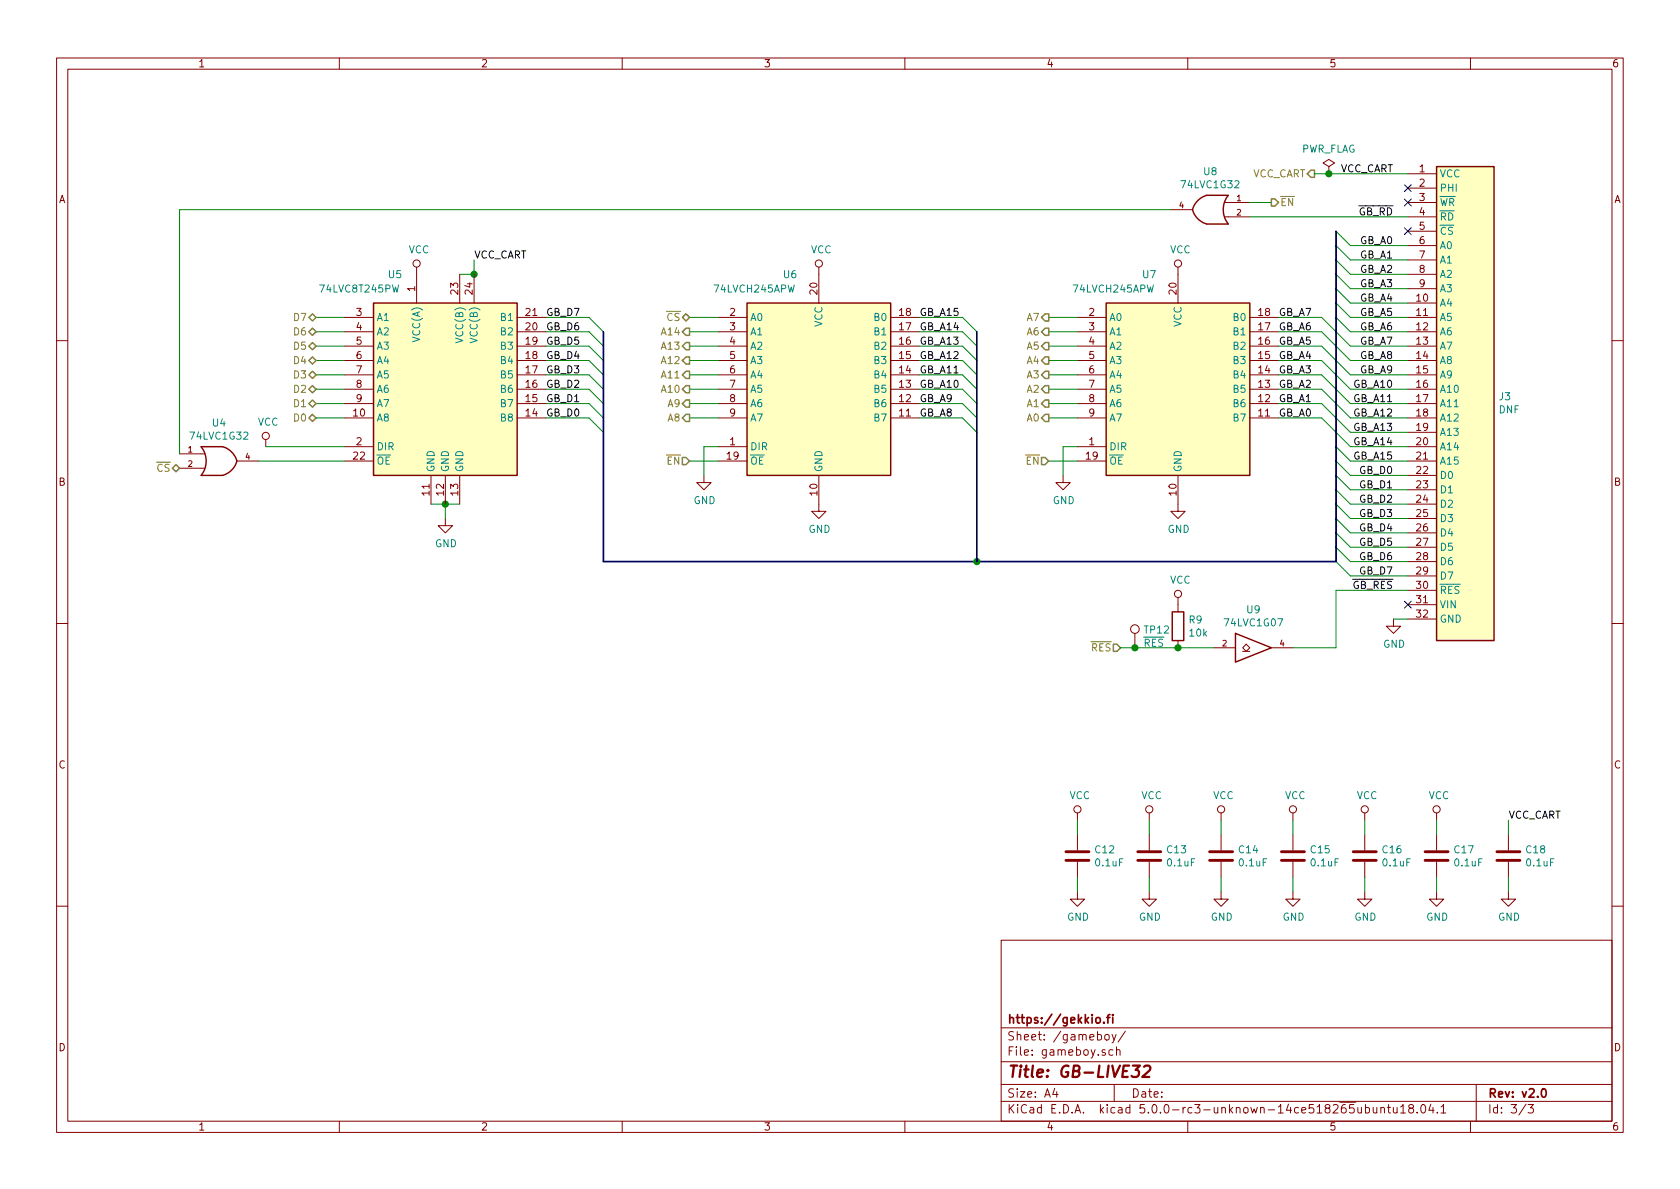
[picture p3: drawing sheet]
<svg xmlns="http://www.w3.org/2000/svg" width="297mm" height="210mm" viewBox="0 0 297 210" stroke-linecap="round" stroke-linejoin="round" font-family="sans-serif">
<g fill="none" stroke="#840000" stroke-width=".18">
<path d="M10 10.3h277v189.9h-277zM12 12.2h273v186.1h-273zM60 10.3v1.9M110 10.3v1.9M160 10.3v1.9M210 10.3v1.9M260 10.3v1.9M207 37.1h3.8M216.5 35.8h4.5M216.5 38.3h4.5M234.9 29.5l1.1-.7-1.1-.6-1 .6 1 .7v1.2M234.9 30.7h.1"/>
<path d="M248.9 30.7h5.1M248.9 33.3h5.1M248.9 35.8h5.1M248.9 38.3h5.1M61 56.1h5M61 58.7h5M73.7 47.2v6.4M81.3 48.5v5.1M83.8 48.5v5.1M91.4 56.1h5.1M91.4 58.7h5.1M127 56.1h5.1"/>
<path d="M127 58.7h5.1M144.8 47.2v6.4M157.5 56.1h5.1M157.5 58.7h5.1M190.5 56.1h5.1M190.5 58.7h5.1M208.3 47.2v6.4M221 56.1h5.1M221 58.7h5.1M248.9 53.6h5.1M248.9 56.1h5.1M248.9 58.7h5.1"/>
<path d="M248.9 40.9h5.1M248.9 43.4h5.1M248.9 46h5.1M248.9 48.5h5.1M248.9 51h5.1M10 60.2h2M47 77.7v1.3M61 61.2h5M61 63.7h5M61 66.3h5M61 68.8h5M61 71.4h5"/>
<path d="M61 73.9h5M61 79h5M91.4 61.2h5.1M91.4 63.7h5.1M91.4 66.3h5.1M91.4 68.8h5.1M91.4 71.4h5.1M91.4 73.9h5.1M127 61.2h5.1M127 63.7h5.1M127 66.3h5.1M127 68.8h5.1"/>
<path d="M127 71.4h5.1M127 73.9h5.1M127 79h5.1M157.5 61.2h5.1M157.5 63.7h5.1M157.5 66.3h5.1M157.5 68.8h5.1M157.5 71.4h5.1M157.5 73.9h5.1M190.5 61.2h5.1M190.5 63.7h5.1M190.5 66.3h5.1"/>
<path d="M190.5 68.8h5.1M190.5 71.4h5.1M190.5 73.9h5.1M190.5 79h5.1M221 61.2h5.1M221 63.7h5.1M221 66.3h5.1M221 68.8h5.1M221 71.4h5.1M221 73.9h5.1M248.9 61.2h5.1M248.9 63.7h5.1"/>
<path d="M248.9 66.3h5.1M248.9 68.8h5.1M248.9 71.4h5.1M248.9 73.9h5.1M248.9 76.4h5.1M248.9 79h5.1M285 60.2h2M31.7 82.8h4.5M31.7 80.3h4.5M41.9 81.5h3.8M61 81.5h5M76.2 84.1v5"/>
<path d="M78.7 91.7v1.3h1.3l-1.3 1.2-1.2-1.2h1.2M78.7 84.1v5M81.3 84.1v5M124.5 84.1v1.2h1.2l-1.2 1.3-1.3-1.3h1.3M127 81.5h5.1M144.8 84.1v6.3h1.2l-1.2 1.3-1.3-1.3h1.3M188 84.1v1.2h1.2l-1.2 1.3-1.3-1.3h1.3M190.5 81.5h5.1M208.3 84.1v6.3h1.2l-1.2 1.3-1.3-1.3h1.3M248.9 81.5h5.1M248.9 84.1h5.1M248.9 86.6h5.1"/>
<path d="M248.9 89.1h5.1M248.9 91.7h5.1M248.9 94.2h5.1M248.9 96.8h5.1M248.9 99.3h5.1M10 110.3h2M200.7 112v2.5M208.3 105.7v2.5M208.3 113.3v1.2M214.6 114.5h3.8M219.7 114.5l.6-.6 .7 .6-.7 .7zM219.7 115.2h1.3"/>
<path d="M224.8 114.5h3.8M246.4 109.5v1.2h1.2l-1.2 1.3-1.3-1.3h1.3M248.9 101.8h5.1M248.9 104.4h5.1M248.9 106.9h5.1M248.9 109.5h5.1M285 110.3h2M190.5 157.7v1.3h1.3l-1.3 1.3-1.3-1.3h1.3M190.5 143.8v1.2M190.5 147.6v2.8M190.5 152.4v2.8M203.2 157.7v1.3h1.3l-1.3 1.3-1.3-1.3h1.3"/>
<path d="M203.2 143.8v1.2M203.2 147.6v2.8M203.2 152.4v2.8M215.9 157.7v1.3h1.3l-1.3 1.3-1.3-1.3h1.3M215.9 143.8v1.2M215.9 147.6v2.8M215.9 152.4v2.8M228.6 157.7v1.3h1.3l-1.3 1.3-1.3-1.3h1.3M228.6 143.8v1.2M228.6 147.6v2.8M228.6 152.4v2.8M241.3 157.7v1.3h1.3l-1.3 1.3-1.3-1.3h1.3"/>
<path d="M241.3 143.8v1.2M241.3 147.6v2.8M241.3 152.4v2.8M254 157.7v1.3h1.3l-1.3 1.3-1.3-1.3h1.3M254 143.8v1.2M254 147.6v2.8M254 152.4v2.8M266.7 157.7v1.3h1.3l-1.3 1.3-1.3-1.3h1.3M266.7 147.6v2.8M266.7 152.4v2.8M10 160.2h2M177 166.3h108v32h-108z"/>
<path d="M285 160.2h2M60 198.3v1.9M110 198.3v1.9M160 198.3v1.9M177 194.8h108M177 191.8h108M177 187.8h108M177 181.8h108M186.5 192.5l-.4 1h1M186.8 193v1M195.4 183.1l.2-.2 .5 .2v.7l-.3 .1-.4-.1zM196.6 182.9l.4 1"/>
<path d="M196.8 185.7l-.5-.1-.2 .3v.6l.2 .1 .5-.1M197 191.8v3M197.3 182.9l-.5 1.4-.2 .1M197.4 185.7l.2-.1 .4 .1v.9M197.4 185.1v1.5M199 182.3l-1.3 2M210 198.3v1.9M240.1 195.8l.1 .9 .3 .1 .2-.1M240.7 195.8v1M241.4 195.9l.5-.1 .2 .3v.6l-.2 .1-.5-.1M241.4 195.3v1.5M242.8 195.8l.1 .9 .3 .1 .2-.1"/>
<path d="M243.4 195.8v1M244.1 196l.3-.2 .3 .1 .1 .9M244.1 195.8v1M245.3 195.8h.6M245.5 195.3v1.3l.4 .2M246.4 195.8v.8a.39 .39 0 0 0 .6 .1M247 195.8v1M247.6 195.8l.5-.5v1.5M247.6 196.8h.9M249.4 196l-.3-.3v-.2l.3-.2 .4 .1 .1 .2v.2l-.7 .2a.48 .48 0 0 0-.1 .7l.3 .1 .5-.1a.48 .48 0 0 0-.1-.7h-.2M250.6 196.7v.1M251.4 195.5l.2-.2a.81 .81 0 0 1 .6 .6 .81 .81 0 0 1-.3 .8l-.2 .1a.79 .79 0 0 1-.3-1.3z"/>
<path d="M253 195.2l-.4 1.1h1M253.4 195.8v1M254.1 196.7v.1M254.8 195.8l.4-.5v1.5M254.8 196.8h.8M260 198.3v1.9M261 191.8v6.5M269.8 195.2l-1.2 2M270.2 195.3h.9l-.5 .6 .4 .1v.7l-.2 .1-.6-.1"/>
<circle cx="73.7" cy="46.6" r=".63"/>
<circle cx="144.8" cy="46.6" r=".63"/>
<circle cx="208.3" cy="46.6" r=".63"/>
<circle cx="47" cy="77.1" r=".63"/>
<circle cx="200.7" cy="111.2" r=".76"/>
<circle cx="208.3" cy="105" r=".63"/>
<circle cx="190.5" cy="143.1" r=".63"/>
<circle cx="203.2" cy="143.1" r=".63"/>
<circle cx="215.9" cy="143.1" r=".63"/>
<circle cx="228.6" cy="143.1" r=".63"/>
<circle cx="241.3" cy="143.1" r=".63"/>
<circle cx="254" cy="143.1" r=".63"/>
</g>
<path d="M195.7 179.9h.5M196.2 179.4l-.3 .2v1.3M196.7 179.4v.2M196.7 179.9v1M193.8 180.1l.2-.2 .5 .2v.7l-.3 .1-.4-.1zM195.2 180.8v.1M272.7 192.7l.2-.2a.81 .81 0 0 1 .6 .6 .81 .81 0 0 1-.3 .8l-.2 .1a.79 .79 0 0 1-.3-1.3z" fill="none" stroke="#840000" stroke-width=".3"/>
<path d="M200.3 188.4h1.2l-.7 .8a.48 .48 0 0 1 .6 .4l-.1 .5-.2 .2-.8 .1-.2-.1M202.3 188.6l.3-.2h.5l.2 .2 .1 .4-.1 .3-1.3 1.1h1.2" fill="none" stroke="#840000" stroke-width=".41"/>
<g fill="#ffffc2" stroke="#ffffc2" stroke-width=".18">
<path d="M254 29.5h10.2v83.8h-10.2z"/>
<path d="M132.1 53.6h25.4v30.5h-25.4z"/>
<path d="M195.6 53.6h25.4v30.5h-25.4z"/>
<path d="M213.4 39.6h3.8z"/>
<path d="M213.4 34.5h3.8z"/>
<path d="M66 53.6h25.4v30.5h-25.4z"/>
<path d="M35.6 84.1h3.8z"/>
<path d="M35.6 79h3.8z"/>
</g>
<path d="M217.2 34.5h-3.8a3.7 3.7 0 0 0-2.6 2.6 3.7 3.7 0 0 0 2.6 2.5h3.8a4 4 0 0 1 0-5M254 29.5h10.2v83.8h-10.2zM66 53.6h25.4v30.5h-25.4zM132.1 53.6h25.4v30.5h-25.4zM195.6 53.6h25.4v30.5h-25.4zM35.6 79a4 4 0 0 1 0 5M35.6 79h3.8a3.7 3.7 0 0 1 2.5 2.5 3.7 3.7 0 0 1-2.5 2.6h-3.8M207.3 108.2h2v5.1h-2zM218.4 112l6.4 2.5-6.4 2.6z" fill="none" stroke="#840000" stroke-width=".25"/>
<path d="M248.3 35.2l1.2 1.2M248.3 32.7l1.2 1.2M249.5 35.2l-1.2 1.2M249.5 32.7l-1.2 1.2M248.3 40.3l1.2 1.2M249.5 40.3l-1.2 1.2M248.3 106.3l1.2 1.2M249.5 106.3l-1.2 1.2" fill="none" stroke="#000084" stroke-width=".18"/>
<g fill="none" stroke="#008400" stroke-width=".18">
<path d="M207 37.1h-175.3v43.2M221 38.3h27.9M221 35.8h3.8M232.4 30.7h16.5M55.9 56.1h5.1M55.9 58.7h5.1M83.8 46v2.5h-2.5M96.5 56.1h7.6l2.6 2.6M96.5 58.7h7.6l2.6 2.5M121.9 56.1h5.1M121.9 58.7h5.1M162.6 56.1h7.6l2.5 2.6"/>
<path d="M162.6 58.7h7.6l2.5 2.5M185.4 56.1h5.1M185.4 58.7h5.1M226.1 56.1h7.6l5.1 5.1h10.1M226.1 58.7h7.6l5.1 5h10.1M236.2 53.6l2.6 2.5h10.1M236.2 56.1l2.6 2.6h10.1M236.2 51l2.6 2.6h10.1M236.2 48.5l2.6 2.5h10.1M236.2 46l2.6 2.5h10.1M236.2 43.4l2.6 2.6h10.1M236.2 40.9l2.6 2.5h10.1"/>
<path d="M47 79h14M55.9 61.2h5.1M55.9 66.3h5.1M55.9 68.8h5.1M55.9 71.4h5.1M55.9 73.9h5.1M55.9 63.7h5.1M96.5 61.2h7.6l2.6 2.5M96.5 63.7h7.6l2.6 2.6M96.5 66.3h7.6l2.6 2.5M96.5 68.8h7.6l2.6 2.6M96.5 71.4h7.6l2.6 2.5"/>
<path d="M96.5 73.9h7.6l2.6 2.5M121.9 61.2h5.1M121.9 66.3h5.1M121.9 68.8h5.1M121.9 71.4h5.1M121.9 73.9h5.1M121.9 63.7h5.1M127 79h-2.5v5.1M162.6 61.2h7.6l2.5 2.5M162.6 66.3h7.6l2.5 2.5M162.6 68.8h7.6l2.5 2.6M162.6 71.4h7.6l2.5 2.5"/>
<path d="M162.6 73.9h7.6l2.5 2.5M162.6 63.7h7.6l2.5 2.6M185.4 61.2h5.1M185.4 66.3h5.1M185.4 68.8h5.1M185.4 71.4h5.1M185.4 73.9h5.1M185.4 63.7h5.1M190.5 79h-2.5v5.1M226.1 61.2h7.6l5.1 5.1h10.1M226.1 66.3h7.6l5.1 5.1h10.1M226.1 68.8h7.6l5.1 5.1h10.1"/>
<path d="M226.1 63.7h7.6l5.1 5.1h10.1M226.1 71.4h7.6l5.1 5h10.1M226.1 73.9h7.6l5.1 5.1h10.1M236.2 79l2.6 2.5h10.1M45.7 81.5h15.3M76.2 89.1h5.1M78.7 89.1v2.6M121.9 81.5h5.1M185.4 81.5h5.1M236.2 81.5l2.6 2.6h10.1M236.2 84.1l2.6 2.5h10.1M236.2 86.6l2.6 2.5h10.1"/>
<path d="M236.2 89.1l2.6 2.6h10.1M236.2 91.7l2.6 2.5h10.1M236.2 94.2l2.6 2.6h10.1M236.2 96.8l2.6 2.5h10.1M236.2 99.3l2.6 2.5h10.1M198.1 114.5h16.5M246.4 109.5h2.5M248.9 104.4h-12.7v10.1h-7.6M190.5 145v2.6M190.5 155.2v2.5M203.2 145v2.6M203.2 155.2v2.5"/>
<path d="M215.9 145v2.6M215.9 155.2v2.5M228.6 145v2.6M228.6 155.2v2.5M241.3 145v2.6M241.3 155.2v2.5M254 145v2.6M254 155.2v2.5M266.7 145v2.6M266.7 155.2v2.5"/>
</g>
<g fill="none" stroke="#840000" stroke-width=".51">
<path d="M188.5 152.1h4M188.5 150.6h4M201.2 152.1h4M201.2 150.6h4M213.9 152.1h4M213.9 150.6h4M226.6 152.1h4M226.6 150.6h4M239.3 152.1h4M239.3 150.6h4M252 152.1h4M252 150.6h4"/>
<path d="M264.7 152.1h4M264.7 150.6h4"/>
</g>
<g fill="none" stroke="#848400" stroke-width=".25">
<path d="M224.8 35.2h.6l.7 .6-.7 .6h-.6zM231.8 30.1h.6v1.3h-.6l-.7-.7zM54.6 58.7l.6-.7 .7 .7-.7 .6zM54.6 56.1l.6-.6 .7 .6-.7 .7zM120.6 56.1l.7-.6 .6 .6-.6 .7zM121.3 58h.6v1.3h-.6l-.7-.6zM184.8 58h.6v1.3h-.6l-.7-.6zM184.8 55.5h.6v1.3h-.6l-.7-.7zM54.6 73.9l.6-.6 .7 .6-.7 .6zM54.6 71.4l.6-.7 .7 .7-.7 .6zM54.6 68.8l.6-.6 .7 .6-.7 .7zM54.6 66.3l.6-.6 .7 .6-.7 .6z"/>
<path d="M54.6 61.2l.6-.6 .7 .6-.7 .6zM55.2 63.1l.7 .6-.7 .7-.6-.7zM120.6 73.9l.7-.6h.6v1.2h-.6zM120.6 68.8l.7-.6h.6v1.3h-.6zM120.6 61.2l.7-.6h.6v1.2h-.6zM121.3 70.7h.6v1.3h-.6l-.7-.6zM121.3 65.7h.6v1.2h-.6l-.7-.6zM121.3 63.1h.6v1.3h-.6l-.7-.7zM184.8 73.3h.6v1.2h-.6l-.7-.6zM184.8 70.7h.6v1.3h-.6l-.7-.6zM184.8 68.2h.6v1.3h-.6l-.7-.7zM184.8 65.7h.6v1.2h-.6l-.7-.6z"/>
<path d="M184.8 63.1h.6v1.3h-.6l-.7-.7zM184.8 60.6h.6v1.2h-.6l-.7-.6zM30.5 82.8l.6-.6 .6 .6-.6 .6zM120.6 80.9h.7l.6 .6-.6 .7h-.7zM184.1 80.9h.7l.6 .6-.6 .7h-.7zM196.8 113.9h.7l.6 .6-.6 .7h-.7z"/>
</g>
<g fill="#008400" stroke="#008400" stroke-width=".25">
<circle cx="78.7" cy="89.1" r=".51"/>
<circle cx="83.8" cy="48.5" r=".51"/>
<circle cx="235" cy="30.7" r=".51"/>
<circle cx="172.7" cy="99.3" r=".51"/>
<circle cx="208.3" cy="114.5" r=".51"/>
<circle cx="200.7" cy="114.5" r=".51"/>
</g>
<path d="M172.7 58.7v40.6M236.2 40.9v58.4h-129.5v-40.6" fill="none" stroke="#000084" stroke-width=".3"/>
<text font-size="2.8" fill="#840000" x="178" y="190.5">Title: GB-LIVE32</text>
<g font-size="2.1" fill="#840000">
<text x="178" y="184">Sheet: /gameboy/</text>
<text x="178" y="181">https://gekkio.fi</text>
<text x="178" y="186.7">File: gameboy.sch</text>
<text x="178" y="196.9">KiCad E.D.A. kicad 5.0.0-rc3-unknown-14ce518265ubuntu18.04.1</text>
<text x="178" y="194.1">Size: A4</text>
<text x="200" y="194.1">Date:</text>
<text x="263" y="194.1">Rev: v2.0</text>
<text x="263" y="196.9">Id: 3/3</text>
</g>
<g font-size="1.8" fill="#840000">
<text x="35" y="11.9">1</text>
<text x="85" y="11.9">2</text>
<text x="135" y="11.9">3</text>
<text x="185" y="11.9">4</text>
<text x="235" y="11.9">5</text>
<text x="285" y="11.9">6</text>
<text x="10.4" y="35.9">A</text>
<text x="251" y="30.5">1</text>
<text x="251" y="33">2</text>
<text x="251" y="35.6">3</text>
<text x="285.4" y="35.9">A</text>
<text x="251" y="38.1">4</text>
<text x="251" y="40.6">5</text>
<text x="251" y="43.2">6</text>
<text x="251" y="45.7">7</text>
<text x="73.4" y="51.5" transform="rotate(-90 73.4 51.5)">1</text>
<text x="81" y="52" transform="rotate(-90 81 52)">23</text>
<text x="83.6" y="52" transform="rotate(-90 83.6 52)">24</text>
<text x="144.5" y="52" transform="rotate(-90 144.5 52)">20</text>
<text x="208" y="52" transform="rotate(-90 208 52)">20</text>
<text x="250.5" y="53.3">10</text>
<text x="251" y="48.3">8</text>
<text x="251" y="50.8">9</text>
<text x="63" y="55.9">3</text>
<text x="63" y="58.4">4</text>
<text x="93" y="58.4">20</text>
<text x="93" y="55.9">21</text>
<text x="129.1" y="55.9">2</text>
<text x="129.1" y="58.4">3</text>
<text x="159.1" y="58.4">17</text>
<text x="159.1" y="55.9">18</text>
<text x="192.6" y="55.9">2</text>
<text x="192.6" y="58.4">3</text>
<text x="222.6" y="58.4">17</text>
<text x="222.6" y="55.9">18</text>
<text x="250.5" y="55.9">11</text>
<text x="250.5" y="58.4">12</text>
<text x="63" y="61">5</text>
<text x="63" y="63.5">6</text>
<text x="93" y="63.5">18</text>
<text x="93" y="61">19</text>
<text x="129.1" y="61">4</text>
<text x="129.1" y="63.5">5</text>
<text x="159.1" y="63.5">15</text>
<text x="159.1" y="61">16</text>
<text x="192.6" y="61">4</text>
<text x="192.6" y="63.5">5</text>
<text x="222.6" y="63.5">15</text>
<text x="222.6" y="61">16</text>
<text x="250.5" y="61">13</text>
<text x="250.5" y="63.5">14</text>
<text x="63" y="66">7</text>
<text x="63" y="68.6">8</text>
<text x="63" y="71.1">9</text>
<text x="93" y="71.1">15</text>
<text x="93" y="68.6">16</text>
<text x="93" y="66">17</text>
<text x="129.1" y="66">6</text>
<text x="129.1" y="68.6">7</text>
<text x="129.1" y="71.1">8</text>
<text x="159.1" y="71.1">12</text>
<text x="159.1" y="68.6">13</text>
<text x="159.1" y="66">14</text>
<text x="192.6" y="66">6</text>
<text x="192.6" y="68.6">7</text>
<text x="192.6" y="71.1">8</text>
<text x="222.6" y="71.1">12</text>
<text x="222.6" y="68.6">13</text>
<text x="222.6" y="66">14</text>
<text x="250.5" y="66">15</text>
<text x="250.5" y="68.6">16</text>
<text x="250.5" y="71.1">17</text>
<text x="62.5" y="73.7">10</text>
<text x="93" y="73.7">14</text>
<text x="129.1" y="73.7">9</text>
<text x="159.1" y="73.7">11</text>
<text x="192.6" y="73.7">9</text>
<text x="222.6" y="73.7">11</text>
<text x="250.5" y="73.7">18</text>
<text x="250.5" y="76.2">19</text>
<text x="62.5" y="81.3">22</text>
<text x="63" y="78.7">2</text>
<text x="128.6" y="81.3">19</text>
<text x="129.1" y="78.7">1</text>
<text x="192.1" y="81.3">19</text>
<text x="192.6" y="78.7">1</text>
<text x="250.5" y="78.7">20</text>
<text x="250.5" y="81.3">21</text>
<text x="250.5" y="83.8">22</text>
<text x="10.4" y="85.9">B</text>
<text x="75.9" y="87.6" transform="rotate(-90 75.9 87.6)">11</text>
<text x="78.5" y="87.6" transform="rotate(-90 78.5 87.6)">12</text>
<text x="81" y="87.6" transform="rotate(-90 81 87.6)">13</text>
<text x="144.5" y="87.6" transform="rotate(-90 144.5 87.6)">10</text>
<text x="208" y="87.6" transform="rotate(-90 208 87.6)">10</text>
<text x="250.5" y="86.4">23</text>
<text x="250.5" y="88.9">24</text>
<text x="285.4" y="85.9">B</text>
<text x="250.5" y="91.4">25</text>
<text x="250.5" y="94">26</text>
<text x="250.5" y="96.5">27</text>
<text x="250.5" y="99.1">28</text>
<text x="250.5" y="101.6">29</text>
<text x="250.5" y="104.1">30</text>
<text x="250.5" y="106.7">31</text>
<text x="250.5" y="109.2">32</text>
<text x="10.4" y="135.9">C</text>
<text x="285.4" y="135.9">C</text>
<text x="10.4" y="185.9">D</text>
<text x="285.4" y="185.9">D</text>
<text x="35" y="199.9">1</text>
<text x="85" y="199.9">2</text>
<text x="135" y="199.9">3</text>
<text x="185" y="199.9">4</text>
<text x="235" y="199.9">5</text>
<text x="285" y="199.9">6</text>
</g>
<g font-size="1.8" fill="#008484">
<text x="230" y="27">PWR_FLAG</text>
<text x="209.1" y="33.3">74LVC1G32</text>
<text x="212.9" y="31">U8</text>
<text x="254.5" y="31.4">VCC</text>
<text x="254.5" y="33.9">PHI</text>
<text x="254.5" y="36.4">WR</text>
<text x="254.5" y="39">RD</text>
<text x="254.5" y="41.5">CS</text>
<text x="72.2" y="44.8">VCC</text>
<text x="143.4" y="44.8">VCC</text>
<text x="206.9" y="44.8">VCC</text>
<text x="254.5" y="44.1">A0</text>
<text x="254.5" y="46.6">A1</text>
<text x="56.8" y="51.7">74LVC8T245PW</text>
<text x="68.7" y="49.2">U5</text>
<text x="126.4" y="51.7">74LVCH245APW</text>
<text x="138.6" y="49.2">U6</text>
<text x="189.9" y="51.7">74LVCH245APW</text>
<text x="202.1" y="49.2">U7</text>
<text x="254.5" y="49.1">A2</text>
<text x="254.5" y="51.7">A3</text>
<text x="66.5" y="56.8">A1</text>
<text x="66.5" y="59.3">A2</text>
<text x="88.7" y="59.3">B2</text>
<text x="88.7" y="56.8">B1</text>
<text x="132.6" y="56.8">A0</text>
<text x="132.6" y="59.3">A1</text>
<text x="145.4" y="57.8" transform="rotate(-90 145.4 57.8)">VCC</text>
<text x="154.7" y="59.3">B1</text>
<text x="154.7" y="56.8">B0</text>
<text x="196.1" y="56.8">A0</text>
<text x="196.1" y="59.3">A1</text>
<text x="208.9" y="57.8" transform="rotate(-90 208.9 57.8)">VCC</text>
<text x="218.2" y="59.3">B1</text>
<text x="218.2" y="56.8">B0</text>
<text x="254.5" y="54.2">A4</text>
<text x="254.5" y="56.8">A5</text>
<text x="254.5" y="59.3">A6</text>
<text x="66.5" y="61.8">A3</text>
<text x="66.5" y="64.4">A4</text>
<text x="74.3" y="60.3" transform="rotate(-90 74.3 60.3)">VCC(A)</text>
<text x="81.9" y="60.3" transform="rotate(-90 81.9 60.3)">VCC(B)</text>
<text x="84.5" y="60.3" transform="rotate(-90 84.5 60.3)">VCC(B)</text>
<text x="88.7" y="64.4">B4</text>
<text x="88.7" y="61.8">B3</text>
<text x="132.6" y="61.8">A2</text>
<text x="132.6" y="64.4">A3</text>
<text x="154.7" y="64.4">B3</text>
<text x="154.7" y="61.8">B2</text>
<text x="196.1" y="61.8">A2</text>
<text x="196.1" y="64.4">A3</text>
<text x="218.2" y="64.4">B3</text>
<text x="218.2" y="61.8">B2</text>
<text x="254.5" y="61.8">A7</text>
<text x="254.5" y="64.4">A8</text>
<text x="66.5" y="66.9">A5</text>
<text x="66.5" y="69.5">A6</text>
<text x="88.7" y="69.5">B6</text>
<text x="88.7" y="66.9">B5</text>
<text x="132.6" y="66.9">A4</text>
<text x="132.6" y="69.5">A5</text>
<text x="154.7" y="69.5">B5</text>
<text x="154.7" y="66.9">B4</text>
<text x="196.1" y="66.9">A4</text>
<text x="196.1" y="69.5">A5</text>
<text x="218.2" y="69.5">B5</text>
<text x="218.2" y="66.9">B4</text>
<text x="254.5" y="66.9">A9</text>
<text x="254.5" y="69.5">A10</text>
<text x="265.1" y="70.8">J3</text>
<text x="33.8" y="77.7">74LVC1G32</text>
<text x="37.6" y="75.4">U4</text>
<text x="45.6" y="75.3">VCC</text>
<text x="66.5" y="74.5">A8</text>
<text x="66.5" y="72">A7</text>
<text x="88.7" y="74.5">B8</text>
<text x="88.7" y="72">B7</text>
<text x="132.6" y="72">A6</text>
<text x="132.6" y="74.5">A7</text>
<text x="154.7" y="74.5">B7</text>
<text x="154.7" y="72">B6</text>
<text x="196.1" y="72">A6</text>
<text x="196.1" y="74.5">A7</text>
<text x="218.2" y="74.5">B7</text>
<text x="218.2" y="72">B6</text>
<text x="254.5" y="72">A11</text>
<text x="254.5" y="74.5">A12</text>
<text x="254.5" y="77.1">A13</text>
<text x="265" y="73.1">DNF</text>
<text x="66.5" y="79.6">DIR</text>
<text x="66.5" y="82.2">OE</text>
<text x="76.8" y="83.6" transform="rotate(-90 76.8 83.6)">GND</text>
<text x="79.4" y="83.6" transform="rotate(-90 79.4 83.6)">GND</text>
<text x="81.9" y="83.6" transform="rotate(-90 81.9 83.6)">GND</text>
<text x="132.6" y="79.6">DIR</text>
<text x="132.6" y="82.2">OE</text>
<text x="145.4" y="83.6" transform="rotate(-90 145.4 83.6)">GND</text>
<text x="196.1" y="79.6">DIR</text>
<text x="196.1" y="82.2">OE</text>
<text x="208.9" y="83.6" transform="rotate(-90 208.9 83.6)">GND</text>
<text x="254.5" y="79.6">A14</text>
<text x="254.5" y="82.2">A15</text>
<text x="122.6" y="89.1">GND</text>
<text x="186.1" y="89.1">GND</text>
<text x="254.5" y="84.7">D0</text>
<text x="254.5" y="87.2">D1</text>
<text x="254.5" y="89.8">D2</text>
<text x="143" y="94.2">GND</text>
<text x="206.5" y="94.2">GND</text>
<text x="254.5" y="92.3">D3</text>
<text x="254.5" y="94.9">D4</text>
<text x="76.9" y="96.8">GND</text>
<text x="254.5" y="97.4">D5</text>
<text x="254.5" y="99.9">D6</text>
<text x="206.9" y="103.2">VCC</text>
<text x="254.5" y="102.5">D7</text>
<text x="254.5" y="105">RES</text>
<text x="254.5" y="107.6">VIN</text>
<text x="202.4" y="112">TP12</text>
<text x="210.3" y="110.3">R9</text>
<text x="210.4" y="112.6">10k</text>
<text x="216.7" y="110.8">74LVC1G07</text>
<text x="220.5" y="108.5">U9</text>
<text x="254.5" y="110.1">GND</text>
<text x="202.2" y="114.4">RES</text>
<text x="244.6" y="114.5">GND</text>
<text x="189.1" y="141.3">VCC</text>
<text x="201.8" y="141.3">VCC</text>
<text x="214.5" y="141.3">VCC</text>
<text x="227.2" y="141.3">VCC</text>
<text x="239.9" y="141.3">VCC</text>
<text x="252.6" y="141.3">VCC</text>
<text x="193.7" y="150.9">C12</text>
<text x="193.8" y="153.2">0.1uF</text>
<text x="206.4" y="150.9">C13</text>
<text x="206.5" y="153.2">0.1uF</text>
<text x="219.1" y="150.9">C14</text>
<text x="219.2" y="153.2">0.1uF</text>
<text x="231.8" y="150.9">C15</text>
<text x="231.9" y="153.2">0.1uF</text>
<text x="244.5" y="150.9">C16</text>
<text x="244.6" y="153.2">0.1uF</text>
<text x="257.2" y="150.9">C17</text>
<text x="257.3" y="153.2">0.1uF</text>
<text x="269.9" y="150.9">C18</text>
<text x="270" y="153.2">0.1uF</text>
<text x="188.7" y="162.8">GND</text>
<text x="201.4" y="162.8">GND</text>
<text x="214.1" y="162.8">GND</text>
<text x="226.8" y="162.8">GND</text>
<text x="239.5" y="162.8">GND</text>
<text x="252.2" y="162.8">GND</text>
<text x="264.9" y="162.8">GND</text>
</g>
<g font-size="1.8" fill="#848400">
<text x="221.3" y="31.4">VCC_CART</text>
<text x="226.3" y="36.4">EN</text>
<text x="52.1" y="59.3">D6</text>
<text x="52.1" y="56.8">D7</text>
<text x="117.1" y="59.3">A14</text>
<text x="117.9" y="56.8">CS</text>
<text x="181.6" y="59.3">A6</text>
<text x="181.6" y="56.8">A7</text>
<text x="52.1" y="64.4">D4</text>
<text x="52.1" y="61.8">D5</text>
<text x="117.1" y="64.4">A12</text>
<text x="117.1" y="61.8">A13</text>
<text x="181.6" y="64.4">A4</text>
<text x="181.6" y="61.8">A5</text>
<text x="52.1" y="69.5">D2</text>
<text x="52.1" y="66.9">D3</text>
<text x="117.1" y="69.5">A10</text>
<text x="117.1" y="66.9">A11</text>
<text x="181.6" y="69.5">A2</text>
<text x="181.6" y="66.9">A3</text>
<text x="52.1" y="74.5">D0</text>
<text x="52.1" y="72">D1</text>
<text x="118.1" y="74.5">A8</text>
<text x="118.1" y="72">A9</text>
<text x="181.6" y="74.5">A0</text>
<text x="181.6" y="72">A1</text>
<text x="27.8" y="83.4">CS</text>
<text x="117.9" y="82.2">EN</text>
<text x="181.4" y="82.2">EN</text>
<text x="193" y="115.2">RES</text>
</g>
<g font-size="1.8">
<text x="236.8" y="30.5">VCC_CART</text>
<text x="240.2" y="38.1">GB_RD</text>
<text x="83.8" y="45.7">VCC_CART</text>
<text x="240.5" y="43.2">GB_A0</text>
<text x="240.5" y="45.7">GB_A1</text>
<text x="240.5" y="48.3">GB_A2</text>
<text x="240.5" y="50.8">GB_A3</text>
<text x="240.5" y="53.3">GB_A4</text>
<text x="96.5" y="58.4">GB_D6</text>
<text x="96.5" y="55.9">GB_D7</text>
<text x="162.6" y="58.4">GB_A14</text>
<text x="162.6" y="55.9">GB_A15</text>
<text x="226.1" y="58.4">GB_A6</text>
<text x="226.1" y="55.9">GB_A7</text>
<text x="240.5" y="55.9">GB_A5</text>
<text x="240.5" y="58.4">GB_A6</text>
<text x="96.5" y="63.5">GB_D4</text>
<text x="96.5" y="61">GB_D5</text>
<text x="162.6" y="63.5">GB_A12</text>
<text x="162.6" y="61">GB_A13</text>
<text x="226.1" y="63.5">GB_A4</text>
<text x="226.1" y="61">GB_A5</text>
<text x="240.5" y="61">GB_A7</text>
<text x="240.5" y="63.5">GB_A8</text>
<text x="96.5" y="71.1">GB_D1</text>
<text x="96.5" y="68.6">GB_D2</text>
<text x="96.5" y="66">GB_D3</text>
<text x="162.6" y="71.1">GB_A9</text>
<text x="162.6" y="68.6">GB_A10</text>
<text x="162.6" y="66">GB_A11</text>
<text x="226.1" y="71.1">GB_A1</text>
<text x="226.1" y="68.6">GB_A2</text>
<text x="226.1" y="66">GB_A3</text>
<text x="239.5" y="68.6">GB_A10</text>
<text x="239.5" y="71.1">GB_A11</text>
<text x="240.5" y="66">GB_A9</text>
<text x="96.5" y="73.7">GB_D0</text>
<text x="162.6" y="73.7">GB_A8</text>
<text x="226.1" y="73.7">GB_A0</text>
<text x="239.5" y="73.7">GB_A12</text>
<text x="239.5" y="76.2">GB_A13</text>
<text x="239.5" y="78.7">GB_A14</text>
<text x="239.5" y="81.3">GB_A15</text>
<text x="240.5" y="83.8">GB_D0</text>
<text x="240.5" y="86.4">GB_D1</text>
<text x="240.5" y="88.9">GB_D2</text>
<text x="240.5" y="91.4">GB_D3</text>
<text x="240.5" y="94">GB_D4</text>
<text x="240.5" y="96.5">GB_D5</text>
<text x="240.5" y="99.1">GB_D6</text>
<text x="240.5" y="101.6">GB_D7</text>
<text x="239.1" y="104.1">GB_RES</text>
<text x="266.7" y="144.8">VCC_CART</text>
</g>
<g font-size="1.4" fill="#840000">
<text x="218.7" y="35.6">1</text>
<text x="208.5" y="36.8">4</text>
<text x="218.7" y="38.1">2</text>
<text x="33.3" y="80">1</text>
<text x="33.3" y="82.5">2</text>
<text x="43.4" y="81.3">4</text>
<text x="216.2" y="114.3">2</text>
<text x="226.3" y="114.3">4</text>
</g>
</svg>
